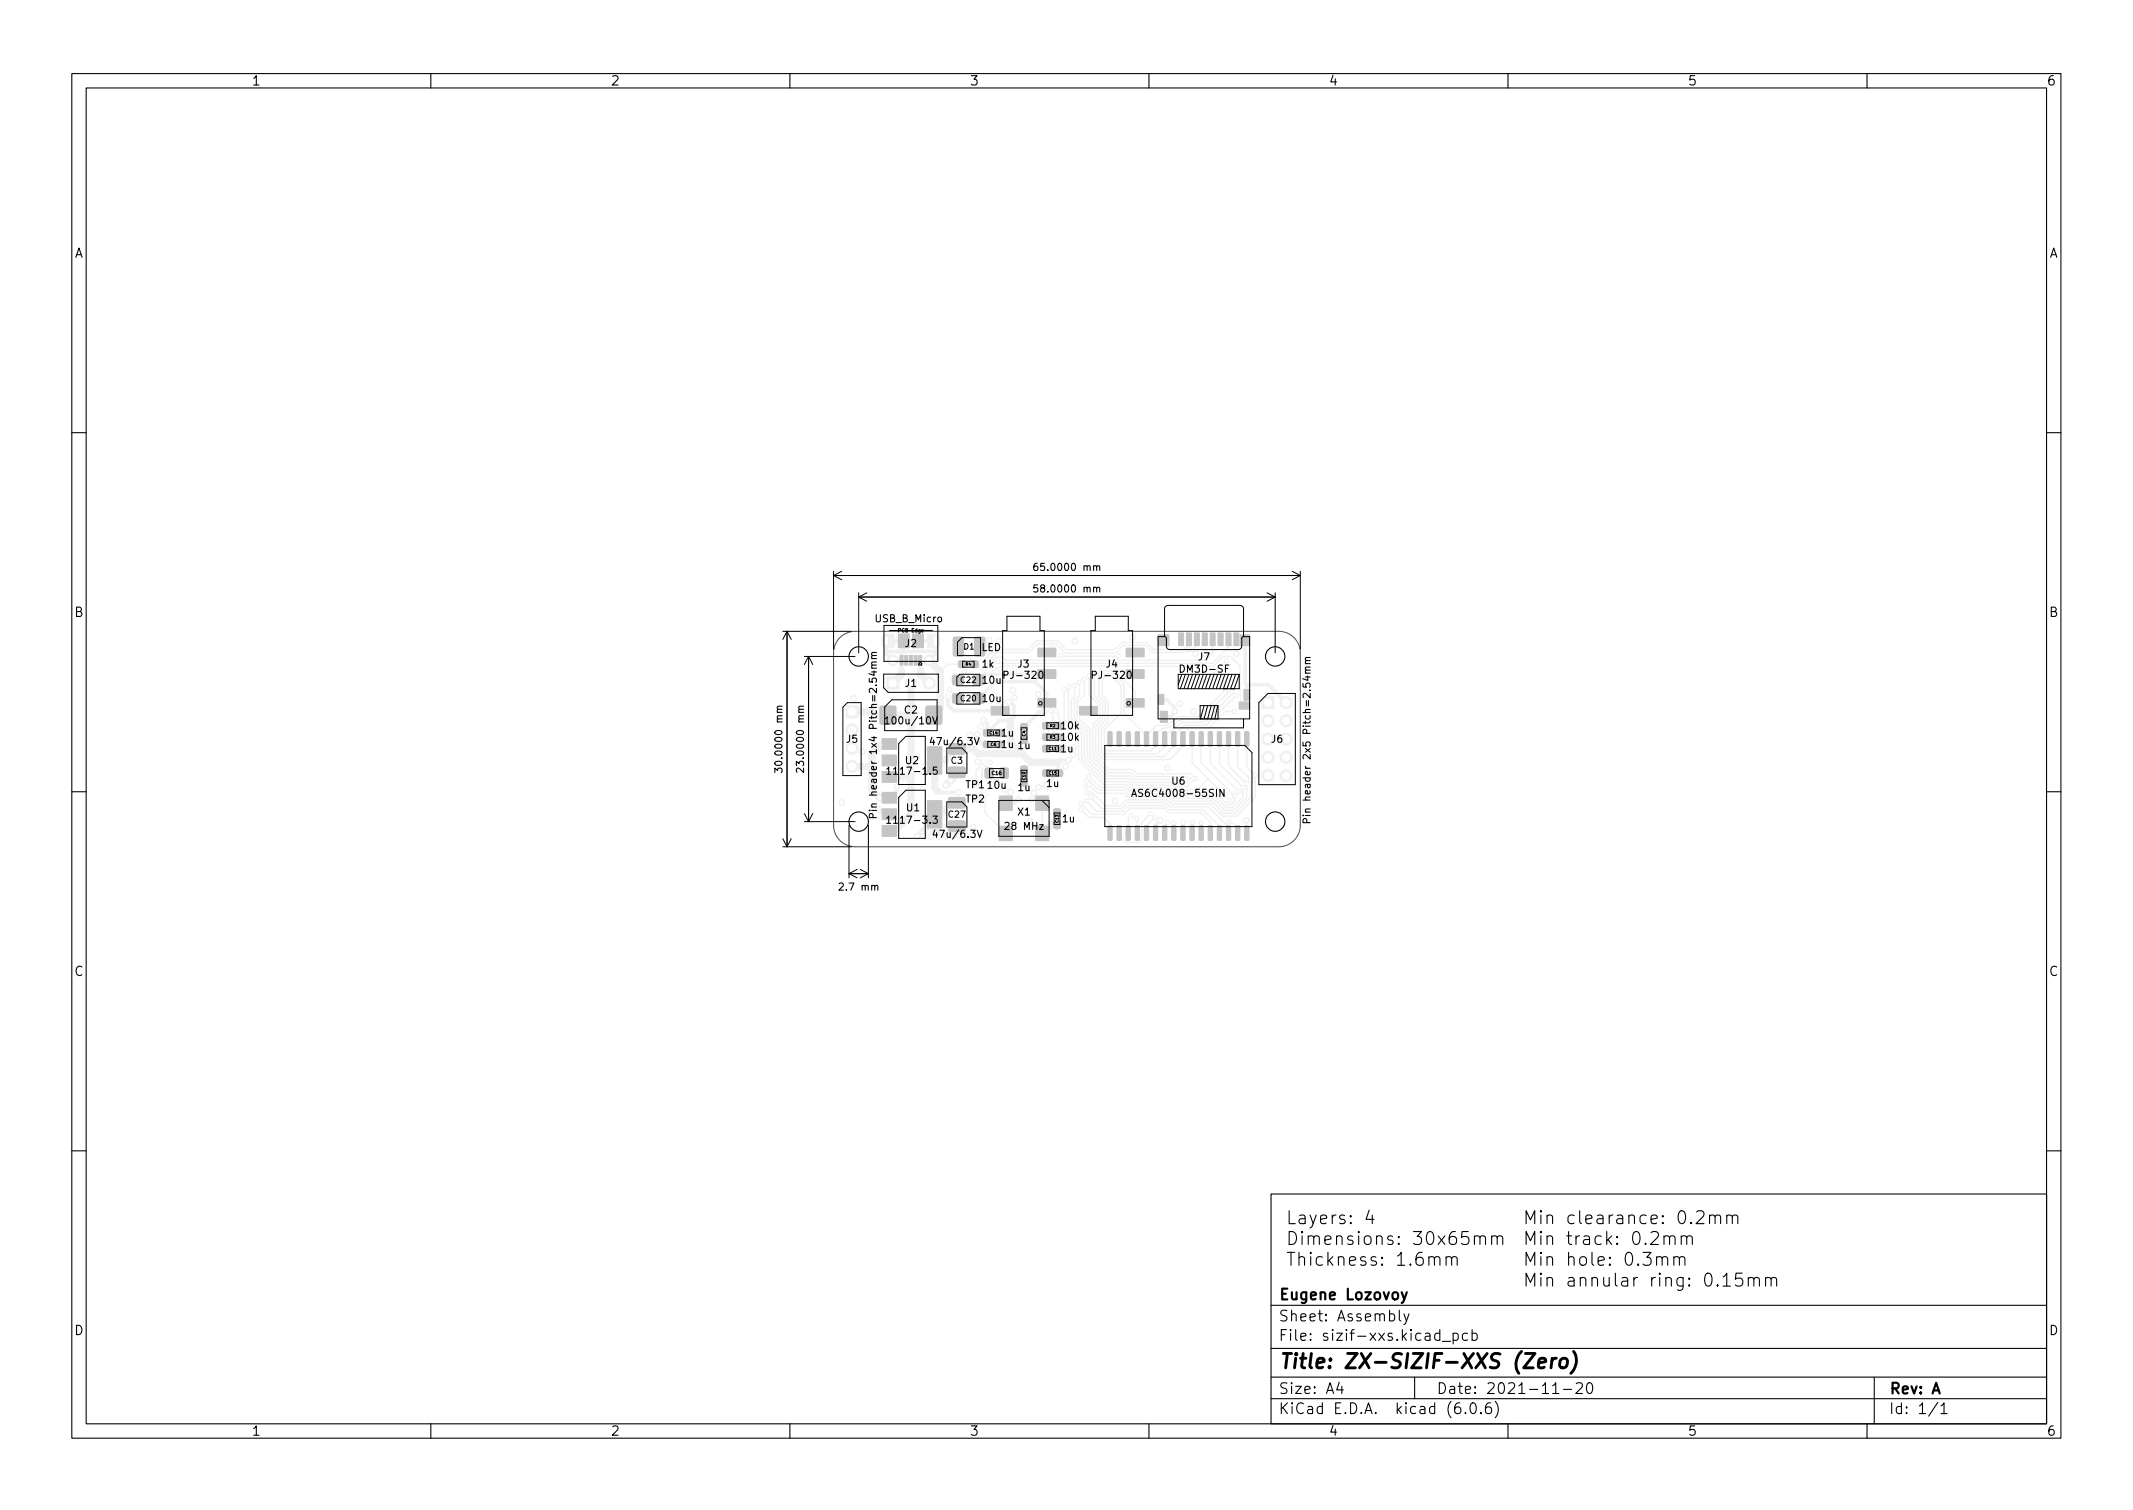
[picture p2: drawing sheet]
<svg xmlns="http://www.w3.org/2000/svg" width="297mm" height="210mm" viewBox="0 0 297 210" stroke-linecap="round" stroke-linejoin="round" font-family="sans-serif">
<g fill="#f0f0f0" stroke="#f0f0f0" stroke-width=".14">
<path d="M145.3 107.2h.9v.9h-.9z"/>
<path d="M147 107.2h.9v.9h-.9l-.1-.2z"/>
<path d="M135.3 92.1l.2-.1 .7 .1v.8h-.9z"/>
<path d="M133.5 92.1l.2-.1 .7 .1v.8h-.9z"/>
<path d="M146.8 114.4h.8l.1 .2-.1 .7h-.8z"/>
<path d="M146.8 112.7h.8l.1 .1-.1 .8h-.8z"/>
<path d="M128 91.3h.4v1.3h-.4z"/>
<path d="M127.3 91.3h.4v1.3h-.4z"/>
<path d="M126.7 91.3h.4v1.3h-.4z"/>
<path d="M126 91.3h.4v1.3h-.4z"/>
<path d="M125.4 91.3h.4v1.3h-.4z"/>
<path d="M127.1 88.3h1.5v1.9h-1.5z"/>
<path d="M123.4 88.3h1.1v1.9h-1.1z"/>
<path d="M129.2 88.3h1.1v1.9h-1.1z"/>
<path d="M125.1 88.3h1.5v1.9h-1.5z"/>
<path d="M137 103.2h1v.9h-1z"/>
<path d="M138.7 103.2h1v.9h-1z"/>
<path d="M142.2 108.4h.8v1h-.8z"/>
<path d="M142.2 106.7h.8v1h-.8z"/>
<path d="M132.8 88.8l1.1-.1 .2 .2 .1 2.2-.2 .2-1 .1-.2-.2z"/>
<path d="M135.8 88.8l1.1-.1 .2 .2v2.2l-.1 .2-1 .1-.3-.2z"/>
<path d="M123.5 94.3h1.7v1.7h-1.7z"/>
<path d="M144.2 110.8h1.8v2h-1.8z"/>
<path d="M139.2 110.8h1.8v2h-1.8z"/>
<path d="M139.2 115h1.8v2h-1.8z"/>
<path d="M144.2 115h1.8v2h-1.8z"/>
<path d="M164.1 88.1h.7v1.8h-.7z"/>
<path d="M165.2 88.1h.7v1.8h-.7z"/>
<path d="M166.3 88.1h.7v1.8h-.7z"/>
<path d="M167.4 88.1h.7v1.8h-.7z"/>
<path d="M168.5 88.1h.7v1.8h-.7z"/>
<path d="M169.6 88.1h.7v1.8h-.7z"/>
<path d="M170.7 88.1h.7v1.8h-.7z"/>
<path d="M171.8 88.1h.7v1.8h-.7z"/>
<path d="M172.6 97.7h1.4v1h-1.4z"/>
<path d="M161.6 99h1v1.6h-1z"/>
<path d="M173.2 96h.8v1.5h-.8z"/>
<path d="M172.7 88.4h1.3v1.5h-1.3z"/>
<path d="M161.3 96.7h.8v1.4h-.8z"/>
<path d="M161.3 88.4h1.5v1.5h-1.5z"/>
<path d="M145.3 100.6h.1h.7l.1 .2-.1 .7h-.8z"/>
<path d="M147.1 100.6h.1h.7v.9h-.8z"/>
<path d="M122.8 110.3h2v1.5h-2z"/>
<path d="M122.8 112.6h2v1.5h-2z"/>
<path d="M129.2 111.5h2v3.8h-2z"/>
<path d="M122.8 114.9h2v1.5h-2z"/>
<path d="M145.3 102.2h.8l.1 .2-.1 .7h-.8z"/>
<path d="M147.1 102.2h.8v.9h-.8z"/>
<path d="M122.6 98.4l.2-.1 1.9 .1 .1 .2-.1 2.2-.2 .1-1.9-.1-.1-.2z"/>
<path d="M129 98.4l.2-.1 1.9 .1 .1 .2-.1 2.2-.2 .1-1.9-.1-.1-.2z"/>
<path d="M137 101.6h1v.9h-1z"/>
<path d="M138.7 101.6h1v.9h-1z"/>
<path d="M147 103.8h.9v.9h-.1h-.8l-.1-.2z"/>
<path d="M145.3 103.8h.9l.1 .2-.1 .7h-.2h-.7z"/>
<path d="M173.4 101.9h.4l.1 .1v1.8l-.1 .1-.5-.1z"/>
<path d="M172.1 101.9h.4l.1 .1 .1 1.8-.1 .1-.5-.1z"/>
<path d="M170.8 101.9h.4l.2 .1v1.8l-.1 .1-.5-.1z"/>
<path d="M169.6 101.9h.4l.1 .1v1.8l-.1 .1-.5-.1z"/>
<path d="M168.3 101.9h.4l.1 .1v1.8v.1l-.5-.1z"/>
<path d="M167 101.9h.4l.2 .1v1.8l-.1 .1-.5-.1z"/>
<path d="M165.7 101.9h.5l.1 .1v1.8l-.1 .1-.5-.1z"/>
<path d="M164.5 101.9h.4l.1 .1v1.8l-.1 .1-.5-.1z"/>
<path d="M163.2 101.9h.4l.2 .1v1.8l-.1 .1-.5-.1z"/>
<path d="M161.9 101.9h.4l.2 .1v1.8l-.1 .1-.5-.1z"/>
<path d="M160.7 101.9h.4l.1 .1v1.8l-.1 .1-.5-.1z"/>
<path d="M159.4 101.9h.4l.1 .1 .1 1.8-.1 .1-.5-.1z"/>
<path d="M158.1 101.9h.4l.2 .1v1.8l-.1 .1-.5-.1z"/>
<path d="M156.9 101.9h.4l.1 .1v1.8l-.1 .1-.5-.1z"/>
<path d="M155.6 101.9h.4l.1 .1v1.8v.1l-.5-.1z"/>
<path d="M154.3 101.9h.4l.2 .1v1.8l-.1 .1-.5-.1z"/>
<path d="M154.3 115h.4l.2 .1v1.8l-.1 .1-.5-.1z"/>
<path d="M155.6 115h.4l.1 .1v1.8v.1l-.5-.1z"/>
<path d="M156.9 115h.4l.1 .1v1.8l-.1 .1-.5-.1z"/>
<path d="M158.1 115h.4l.2 .1v1.8l-.1 .1-.5-.1z"/>
<path d="M159.4 115h.4l.1 .1 .1 1.8-.1 .1-.5-.1z"/>
<path d="M160.7 115h.4l.1 .1v1.8l-.1 .1-.5-.1z"/>
<path d="M161.9 115h.4l.2 .1v1.8l-.1 .1-.5-.1z"/>
<path d="M163.2 115h.4l.2 .1v1.8l-.1 .1-.5-.1z"/>
<path d="M164.5 115h.4l.1 .1v1.8l-.1 .1-.5-.1z"/>
<path d="M165.7 115h.5l.1 .1v1.8l-.1 .1-.5-.1z"/>
<path d="M167 115h.4l.2 .1v1.8l-.1 .1-.5-.1z"/>
<path d="M168.3 115h.4l.1 .1v1.8v.1l-.5-.1z"/>
<path d="M169.6 115h.4l.1 .1v1.8l-.1 .1-.5-.1z"/>
<path d="M170.8 115h.4l.2 .1v1.8l-.1 .1-.5-.1z"/>
<path d="M172.1 115h.4l.1 .1 .1 1.8-.1 .1-.5-.1z"/>
<path d="M173.4 115h.4l.1 .1v1.8l-.1 .1-.5-.1z"/>
<path d="M132.1 111.1l2.2-.1 .1 .3v1.1l-.2 .1h-2l-.1-.2z"/>
<path d="M132.1 114.4l2.2-.1 .1 .2v1.1l-.2 .2h-2l-.1-.3z"/>
<path d="M122.8 102.8h2v1.5h-2z"/>
<path d="M122.8 105.1h2v1.5h-2z"/>
<path d="M129.2 104h2v3.8h-2z"/>
<path d="M122.8 107.4h2v1.5h-2z"/>
<path d="M132.1 103.6l2.2-.1 .1 .3v1.1l-.2 .1h-2l-.1-.2z"/>
<path d="M132.1 106.9l2.2-.1 .1 .2v1.1l-.2 .2h-2l-.1-.3z"/>
<path d="M117.8 98.3h1.7v1.7h-1.7z"/>
<path d="M132.7 94.1l.2-.1 1.2 .1 .1 .2-.1 1-.1 .1-1.3-.1-.1-.2z"/>
<path d="M135.6 94.1l.1-.1 1.3 .1 .1 .2-.1 1-.2 .1-1.2-.1-.1-.2z"/>
<path d="M156.8 93.3h2.5v1.2h-2.5z"/>
<path d="M156.8 90.3h2.5v1.2h-2.5z"/>
<path d="M150.3 98.4h2.5v1.2h-2.5z"/>
<path d="M156.8 97.3h2.5v1.2h-2.5z"/>
<path d="M144.5 93.3h2.5v1.2h-2.5z"/>
<path d="M144.5 90.3h2.5v1.2h-2.5z"/>
<path d="M138 98.4h2.5v1.2h-2.5z"/>
<path d="M144.5 97.3h2.5v1.2h-2.5z"/>
<path d="M132.7 96.6h.2h1.2l.1 .2-.1 1-.1 .1-1.3-.1-.1-.1z"/>
<path d="M135.6 96.6h.1h1.3l.1 .2-.1 1-.2 .1-1.2-.1-.1-.1z"/>
<path d="M137.2 107l.2-.1 .9 .1v.2v1.1l-.2 .1-.9-.1v-.2z"/>
<path d="M139.3 107l.2-.1 .9 .1v.2v1.1l-.2 .1-.9-.1-.1-.2z"/>
<path d="M175.7 97h1.7v1.7h-1.7z"/>
<path d="M142.2 102.5h.8v1h-.8z"/>
<path d="M142.2 100.8l.2-.1 .6 .1v.9h-.8z"/>
<circle cx="124.3" cy="91.9" r=".72"/>
<circle cx="129.4" cy="91.9" r=".72"/>
<circle cx="129.4" cy="95.1" r=".85"/>
<circle cx="118.6" cy="101.6" r=".85"/>
<circle cx="118.6" cy="104.2" r=".85"/>
<circle cx="118.6" cy="106.7" r=".85"/>
<circle cx="179.1" cy="97.8" r=".85"/>
<circle cx="176.6" cy="100.4" r=".85"/>
<circle cx="179.1" cy="100.4" r=".85"/>
<circle cx="176.6" cy="102.9" r=".85"/>
<circle cx="179.1" cy="102.9" r=".85"/>
<circle cx="176.6" cy="105.5" r=".85"/>
<circle cx="179.1" cy="105.5" r=".85"/>
<circle cx="176.6" cy="108" r=".85"/>
<circle cx="179.1" cy="108" r=".85"/>
<circle cx="149.5" cy="105.1" r=".4"/>
<circle cx="136.6" cy="101.2" r=".4"/>
<circle cx="157.7" cy="88.7" r=".4"/>
<circle cx="142.6" cy="103" r=".4"/>
<circle cx="162" cy="89.1" r=".4"/>
<circle cx="133.3" cy="107.5" r=".4"/>
<circle cx="173.6" cy="114.2" r=".4"/>
<circle cx="145.7" cy="104.2" r=".4"/>
<circle cx="137.7" cy="89.1" r=".4"/>
<circle cx="122.9" cy="103.6" r=".4"/>
<circle cx="148.4" cy="106.8" r=".4"/>
<circle cx="143.6" cy="111.3" r=".4"/>
<circle cx="147.2" cy="113.1" r=".4"/>
<circle cx="146.5" cy="90.3" r=".4"/>
<circle cx="141.8" cy="111.3" r=".4"/>
<circle cx="145.7" cy="107.6" r=".4"/>
<circle cx="140.7" cy="110.3" r=".4"/>
<circle cx="149.7" cy="89.3" r=".4"/>
<circle cx="144.6" cy="109.6" r=".4"/>
<circle cx="163.6" cy="99" r=".4"/>
<circle cx="157.9" cy="90.8" r=".4"/>
<circle cx="137.8" cy="107.7" r=".4"/>
<circle cx="132.4" cy="108.6" r=".4"/>
<circle cx="161.6" cy="114.2" r=".4"/>
<circle cx="173.4" cy="89.1" r=".4"/>
<circle cx="139.2" cy="102" r=".4"/>
<circle cx="141.3" cy="97.1" r=".4"/>
<circle cx="142.6" cy="107.1" r=".4"/>
<circle cx="139.5" cy="97.8" r=".4"/>
<circle cx="135.1" cy="102.3" r=".4"/>
<circle cx="131.7" cy="109.3" r=".4"/>
<circle cx="135.5" cy="115.1" r=".4"/>
<circle cx="166.3" cy="99.1" r=".4"/>
<circle cx="155.3" cy="111.5" r=".4"/>
<circle cx="154.6" cy="102.9" r=".4"/>
<circle cx="170" cy="89.2" r=".4"/>
<circle cx="144.6" cy="96.7" r=".4"/>
<circle cx="139.2" cy="103.6" r=".4"/>
<circle cx="122.5" cy="111.1" r=".4"/>
<circle cx="124.9" cy="109.5" r=".4"/>
<circle cx="142.6" cy="108.9" r=".4"/>
<circle cx="139.8" cy="107.6" r=".4"/>
<circle cx="127.7" cy="116.4" r=".4"/>
<circle cx="167.8" cy="89.3" r=".4"/>
<circle cx="172.2" cy="91" r=".4"/>
<circle cx="136.1" cy="102.2" r=".4"/>
<circle cx="145.7" cy="101.9" r=".4"/>
<circle cx="118.9" cy="97.2" r=".4"/>
<circle cx="162.6" cy="106.9" r=".4"/>
<circle cx="164.3" cy="97.9" r=".4"/>
<circle cx="141.1" cy="96.1" r=".4"/>
<circle cx="143.4" cy="114.3" r=".4"/>
<circle cx="149.5" cy="104.1" r=".4"/>
<circle cx="147.5" cy="104.2" r=".4"/>
<circle cx="166.5" cy="91" r=".4"/>
<circle cx="142.6" cy="101.2" r=".4"/>
<circle cx="173.6" cy="116" r=".4"/>
<circle cx="120.1" cy="104.6" r=".4"/>
<circle cx="139.1" cy="89.2" r=".4"/>
<circle cx="117.2" cy="111.7" r=".4"/>
<circle cx="144" cy="110.4" r=".4"/>
<circle cx="129.7" cy="116.4" r=".4"/>
<circle cx="136.1" cy="106.1" r=".4"/>
<circle cx="122.3" cy="112.6" r=".4"/>
<circle cx="145.4" cy="99.1" r=".4"/>
<circle cx="128.7" cy="116.4" r=".4"/>
<circle cx="150.3" cy="95" r=".3"/>
<circle cx="165.2" cy="109.3" r=".3"/>
<circle cx="151.6" cy="94.1" r=".3"/>
<circle cx="166.5" cy="108.4" r=".3"/>
<circle cx="151" cy="94.6" r=".3"/>
<circle cx="165.8" cy="108.7" r=".3"/>
<circle cx="149.7" cy="95.4" r=".3"/>
<circle cx="138.4" cy="93.1" r=".3"/>
<circle cx="151.8" cy="111" r=".3"/>
<circle cx="158.3" cy="113.9" r=".3"/>
<circle cx="164.7" cy="114.6" r=".3"/>
<circle cx="160.8" cy="113.8" r=".3"/>
<circle cx="162.6" cy="114.5" r=".3"/>
<circle cx="157.5" cy="113.5" r=".3"/>
<circle cx="171.2" cy="114.4" r=".3"/>
<circle cx="160.2" cy="113.3" r=".3"/>
<circle cx="173.6" cy="109.1" r=".3"/>
<circle cx="151.3" cy="108.7" r=".3"/>
<circle cx="158.5" cy="103.6" r=".3"/>
<circle cx="151.2" cy="109.5" r=".3"/>
<circle cx="174.2" cy="108.5" r=".3"/>
<circle cx="174.8" cy="107.9" r=".3"/>
<circle cx="151.4" cy="110.3" r=".3"/>
<circle cx="148.9" cy="95.6" r=".3"/>
<circle cx="171.2" cy="111.5" r=".3"/>
<circle cx="171.9" cy="99" r=".3"/>
<circle cx="152.4" cy="93.8" r=".3"/>
<circle cx="163.5" cy="114.6" r=".3"/>
<circle cx="172.1" cy="96.8" r=".3"/>
<circle cx="172.5" cy="110.3" r=".3"/>
<circle cx="171.6" cy="96.3" r=".3"/>
<circle cx="171.9" cy="110.8" r=".3"/>
<circle cx="148.2" cy="96" r=".3"/>
<circle cx="171" cy="95.7" r=".3"/>
<circle cx="173" cy="109.7" r=".3"/>
<circle cx="151.6" cy="108" r=".3"/>
<circle cx="170.4" cy="95.1" r=".3"/>
<circle cx="147.8" cy="91.3" r=".3"/>
<circle cx="155.7" cy="91.3" r=".3"/>
<circle cx="150.6" cy="111.9" r=".3"/>
<circle cx="157.1" cy="103.6" r=".3"/>
<circle cx="151.2" cy="111.5" r=".3"/>
<circle cx="155.8" cy="103.6" r=".3"/>
<circle cx="166" cy="114.6" r=".3"/>
<circle cx="150.5" cy="112.7" r=".3"/>
<circle cx="167.3" cy="114.6" r=".3"/>
<circle cx="170.8" cy="92" r=".3"/>
<circle cx="167.9" cy="94.8" r=".3"/>
<circle cx="137" cy="100.3" r=".4"/>
<circle cx="145.6" cy="109.4" r=".4"/>
<circle cx="148.8" cy="105.8" r=".4"/>
<circle cx="133.4" cy="110.3" r=".4"/>
<circle cx="140.5" cy="97.8" r=".4"/>
<circle cx="132" cy="96.9" r=".3"/>
<circle cx="139" cy="92.1" r=".3"/>
<circle cx="132.2" cy="96" r=".3"/>
<circle cx="164.4" cy="89.2" r=".3"/>
<circle cx="172.2" cy="89.2" r=".3"/>
<circle cx="147.1" cy="99.1" r=".3"/>
<circle cx="146.3" cy="99" r=".3"/>
<circle cx="134.3" cy="93.5" r=".3"/>
<circle cx="159" cy="93.6" r=".3"/>
<circle cx="137" cy="93.1" r=".3"/>
<circle cx="165.7" cy="90.4" r=".3"/>
<circle cx="139.2" cy="93.1" r=".3"/>
<circle cx="137" cy="106" r=".3"/>
<circle cx="137.9" cy="106.1" r=".3"/>
</g>
<path d="M123.4 88.9v.7M130.3 88.9v.7" fill="none" stroke="#f0f0f0" stroke-width="1.2"/>
<g fill="none" stroke="#f0f0f0" stroke-width=".5">
<path d="M123.4 90.7h6.9M124.3 91.9l-.9-1v-1.7h6.9v1.7l-1 1M125.8 90.3l-.3 .3v2.8M128.2 91.9v1.4M132 96.9v1.2l.8 .9h6.5M136.3 97.2l2.3-2.3h5.6l1.6 1.6v1.4M140.5 97.8l.1 .1h.3l.3 .3v1.6l-.5 .5h-1.5l-1.7 1.7v-1.2l-.5-.5M145.4 99.1h-.6l-2.2 2.2M145.8 93.9h-8.7l-.8 .8M146.5 90.3l-.5 .6h-.2M157.9 90.8l.2 .1M161.7 97.4h.7l1.2 1.1v.7l-.6 .6h-.9"/>
<path d="M162 89.1h.1M167.8 89v.3M170 89v.2M173.4 89.1v6l.2 .2M173.6 95.3v1.4M173.6 95.3h3l2.5 2.5M122.3 112.6l.7 .8h.9M124.9 109.5v.5l-1 1.1M130.1 113.4l-1.4 3M130.1 113.4l-2.4 3M130.1 113.4l.6 3M130.1 113.4l-.4 3"/>
<path d="M130.7 110.2l.1 .1h2.6M133.2 115l-.5 1.4M133.2 115l-1.5 1.4M133.2 115l1.5 1.4M133.2 115l.5 1.4M136.1 102.2v.7l.8 .7h.6M137.8 107.6v.1M137.8 107.7h.1M140.7 110.3l-.6 .7v.8h1.2l.5-.5M142.6 107.1v.1M147.2 113.1h.1M148.8 105.8h-1.1l-.3 .3 .1 1.5h-.2l-1.7 1.8"/>
<path d="M148.8 105.8h.1M154.6 102.9h.1M161.6 114.2l-.7 .7v1.1"/>
</g>
<g fill="none" stroke="#f0f0f0" stroke-width="1">
<path d="M118.7 99.1h2.6M121.7 99.6h4.8M125.5 93.4v.5l-1.2 1.2M126.9 95.1v18.3l-2.3 2.3h-.7M128.2 93.3v.6l1.2 1.2M129.3 91.9l1.7 1.6v5.2l-.9 .9M118.7 106.7h2.4M121.4 106.4v3.6M122.5 111.1h1.4M123.9 103.6h-1l-1.5 1.5M123.9 108.2h2.7M133.2 107.5v.3l-1.5 1.5"/>
<path d="M133.2 111.8h-.6l-1.6 1.6h-.9M140.7 100.3v3l2.8 2.8h3.9M142.3 104.9h-6.1l-.7-.6h-2.3l-1.6 1.6h-1.5v3.8l.6 .5M147.2 114.9h-.9l-1.2 1.1"/>
</g>
<g fill="none" stroke="#f0f0f0" stroke-width=".2">
<path d="M132.2 96l1.2 1.2M133.5 90l2.3 2.3v.2M133.9 92.5h-1.9l-1 1M134.3 93.5v.3l-.9 .9M138.7 91.5h.9l.5 .4h27.7M139.2 93.1l.4-.4h29.4l1.4-1.3h.9l1.4 1.3 .1 5 .5 .5M146.3 99v.1l.3 .3v2.3l.9 .9M147.1 99.1l.4 .4v1.5M147.8 91.3l.1 .1 7.8-.1M148.2 96v4.2l2 2v3.5l3.5 3.5h3.2l.5 .5h5.9M148.9 95.6l-.1 .1v4.5M149.7 95.4v1.6l-.5 .4v2.7l1.8 1.8v3.5l3 3h3.2l.5 .5h6.3"/>
<path d="M150.3 95v1.9l-.7 .7v2.3l1.8 1.8v3.6l2.8 2.7h3.2l.5 .5h6.6M151 94.6v2.2l-1 1v1.9l1.8 1.8v3.6l2.5 2.5h3.3l.5 .5h7.1l.6 .6M151.6 94.1v2.6l1.5 1.5v1.7l-.9 1v4l2.2 2.3h3.4l.6 .5h7.4l.7 .7M152.4 93.8v3.1l1.1 1.1v2.1l-.9 .9v3.8l1 .9h9.3l1.8-1.8v-1.5l1-1h2.7l2.3-2.4h1.2M153.1 93.8v3.2l.8 .9v2.4l-.9 .9v3.4l.8 .7h8.2l1.5-1.4v-1.4l1.5-1.5h3l4.1-4.2M153.5 94.5v2.3l.8 .9v2.8l-.9 1v2.9l.5 .5h7.3l1-1v-1.4l.8-.8 1.7-1.1M154.8 94.1l1.3 1.3v3.9l-2.3 2.3v2.7l.3 .2h6.2l.6-.6v-1.5l1-1 .9-.1 1.7-1.1h2.8l3.7-3.7v-.8M155.6 94.3l.9 1v4l3.2 3.1v.5M156.3 94.5l1.8 1.7v1.7M159 93.6l-.2 .3h-.7M164.5 89l-.1 .2M165.6 89v.7l-.8 .7h-4.1l-1-1h-3.4l-.8 .9-.4 .2h-6.6l-1.2-1.3h-3l-1.2 1.2h-4.6l-1.5 1.6"/>
<path d="M165.7 90.4l-.4 .4h-4.8l-1-1h-3.1l-.9 .9-.4 .2h-6.7l-1.3-1.3h-2.6l-1.2 1.2h-4.5l-1.1 1.1M165.7 90.4h.1M166.7 89v.9l-.6 .5h-.4M168.9 89v1.9M170.4 95.1h.1M170.4 95.1v1.2l-3.4 3.5h-2.7l-1.6 1.1-.5 .1h-1.1l-1.4 1.4M170.8 92l-2.9 2.8M171.1 89v1.1l-2.3 2.2h-29.6l-.2-.2M171.6 96.3l-.1 .4-3.8 3.9h-3M172.2 89v.2M136.8 107.1h.1M136.8 107.1v3.2"/>
<path d="M137 106v.2l-1.1 1.1v1.8M137.2 110.7v2.5l2.9 2.8M137.9 106.1l-.4 .5h-.3l-.4 .5M142.6 101.2v.1M145.1 111.8v4.2M145.7 101v1.6M150.5 112.7l1.1 1.1h2l1 .9v1.3M150.6 111.9l1.4 1.5h4.5l.9-.9h4.6l.6 .6h4.6l1.3 1.4v1.5M150.6 102v3.6l3.3 3.2h3.2l.5 .5h5.9l.6 .6h2.7l1.5-1.4M151.2 111.5l1.5 1.5h3.7l.8-.9h5l.6 .6h4.7l2.3 2.4v.9M151.3 108.7h.4l1.3 1.3h3.6l.5 .5h5.8M151.6 108l1.6 1.6h3.5l.5 .5h6"/>
<path d="M151.8 111l1.7 1.6h2.7l.9-.9h5.3l.6 .6h5.2l2.9 2.9v.8M155.3 109.2h.1M155.8 102.9v.7M156 109.6h.1M156.5 109.2h.1M157.1 102.9v.7M157.5 113.5l-.4 .5v2M158.3 113.9l.1 .1v2M158.4 102.9v.5M160.2 113.3l-1.2 1.2v2.6l-.3 .2h-1.9l-1-.9v-.4M160.8 113.8l-1.1 1.2v1M162.6 114.5l-.4 .5v1"/>
<path d="M163.5 114.6v1.4M163.9 110.4h5.1M164.7 114.6v1.4M164.7 100.6h.1M164.8 114.6h-.1M166 114.6h.1M166 102.9v3.3l2.3 2.3M166 114.6v1.4M167.3 102.9v3.3l4.6 4.6v.8l-.4 .5h-.5l-1.7-1.7M167.3 114.6v1.4M168.3 108.5l2.9 3M168.3 108.5h.1"/>
<path d="M168.5 102.9v3.4l4 4M169.8 102.9v3.5l3.2 3.2 .1 1.5-1.4 1.4h-.9l-1.7-1.8h-5.3M171.1 102.9v3.7l2.5 2.5v2l-1.8 1.8h-1.2l-1.7-1.8h-5.4M171.2 114.4h.3l.9 .9v.7M172.4 102.9v3.8l1.8 1.9v2.4l-2.2 2.3h-1.5l-1.7-1.8h-5.5l-.6-.6h-5.8l-.5-.5h-3.5l-1-.9h-.7M173.6 102.9v3.9l1.2 1.1v3.1l-2.6 2.7h-1.9l-1.7-1.8h-5.4l-.6-.6h-5.7l-.9 .9h-2.1l-1.9-1.9h-.6"/>
</g>
<g fill="#fff" stroke="#fff" stroke-width=".14">
<circle cx="149.5" cy="105.1" r=".2"/>
<circle cx="136.6" cy="101.2" r=".2"/>
<circle cx="157.7" cy="88.7" r=".2"/>
<circle cx="162" cy="89.1" r=".2"/>
<circle cx="133.3" cy="107.5" r=".2"/>
<circle cx="173.6" cy="114.2" r=".2"/>
<circle cx="145.7" cy="104.2" r=".2"/>
<circle cx="137.7" cy="89.1" r=".2"/>
<circle cx="122.9" cy="103.6" r=".2"/>
<circle cx="148.4" cy="106.8" r=".2"/>
<circle cx="143.6" cy="111.3" r=".2"/>
<circle cx="147.2" cy="113.1" r=".2"/>
<circle cx="146.5" cy="90.3" r=".2"/>
<circle cx="141.8" cy="111.3" r=".2"/>
<circle cx="145.7" cy="107.6" r=".2"/>
<circle cx="140.7" cy="110.3" r=".2"/>
<circle cx="149.7" cy="89.3" r=".2"/>
<circle cx="144.6" cy="109.6" r=".2"/>
<circle cx="163.6" cy="99" r=".2"/>
<circle cx="157.8" cy="90.8" r=".2"/>
<circle cx="137.7" cy="107.7" r=".2"/>
<circle cx="132.4" cy="108.6" r=".2"/>
<circle cx="161.6" cy="114.2" r=".2"/>
<circle cx="173.4" cy="89.1" r=".2"/>
<circle cx="139.2" cy="102" r=".2"/>
<circle cx="141.3" cy="97.1" r=".2"/>
<circle cx="142.6" cy="107.1" r=".2"/>
<circle cx="135.1" cy="102.3" r=".2"/>
<circle cx="131.7" cy="109.3" r=".2"/>
<circle cx="135.5" cy="115.1" r=".2"/>
<circle cx="166.3" cy="99.1" r=".2"/>
<circle cx="155.3" cy="111.5" r=".2"/>
<circle cx="154.5" cy="102.9" r=".2"/>
<circle cx="170" cy="89.2" r=".2"/>
<circle cx="144.6" cy="96.7" r=".2"/>
<circle cx="139.2" cy="103.6" r=".2"/>
<circle cx="122.5" cy="111.1" r=".2"/>
<circle cx="124.9" cy="109.5" r=".2"/>
<circle cx="139.8" cy="107.6" r=".2"/>
<circle cx="127.7" cy="116.4" r=".2"/>
<circle cx="167.8" cy="89.3" r=".2"/>
<circle cx="172.2" cy="91" r=".2"/>
<circle cx="136.1" cy="102.2" r=".2"/>
<circle cx="145.7" cy="101.9" r=".2"/>
<circle cx="118.9" cy="97.2" r=".2"/>
<circle cx="162.6" cy="106.9" r=".2"/>
<circle cx="164.3" cy="97.9" r=".2"/>
<circle cx="141.1" cy="96.1" r=".2"/>
<circle cx="147.4" cy="104.2" r=".2"/>
<circle cx="166.5" cy="91" r=".2"/>
<circle cx="142.6" cy="101.2" r=".2"/>
<circle cx="173.6" cy="116" r=".2"/>
<circle cx="120.1" cy="104.6" r=".2"/>
<circle cx="139.1" cy="89.2" r=".2"/>
<circle cx="117.2" cy="111.7" r=".2"/>
<circle cx="144" cy="110.4" r=".2"/>
<circle cx="129.7" cy="116.4" r=".2"/>
<circle cx="136.2" cy="106.1" r=".2"/>
<circle cx="122.3" cy="112.6" r=".2"/>
<circle cx="145.4" cy="99.1" r=".2"/>
<circle cx="128.7" cy="116.4" r=".2"/>
<circle cx="150.3" cy="95" r=".15"/>
<circle cx="151.6" cy="94.1" r=".15"/>
<circle cx="166.5" cy="108.4" r=".15"/>
<circle cx="151" cy="94.6" r=".15"/>
<circle cx="165.8" cy="108.7" r=".15"/>
<circle cx="149.7" cy="95.4" r=".15"/>
<circle cx="151.8" cy="111" r=".15"/>
<circle cx="158.3" cy="113.9" r=".15"/>
<circle cx="164.7" cy="114.6" r=".15"/>
<circle cx="160.8" cy="113.8" r=".15"/>
<circle cx="162.6" cy="114.5" r=".15"/>
<circle cx="157.5" cy="113.5" r=".15"/>
<circle cx="171.2" cy="114.4" r=".15"/>
<circle cx="160.2" cy="113.3" r=".15"/>
<circle cx="173.6" cy="109.1" r=".15"/>
<circle cx="151.3" cy="108.7" r=".15"/>
<circle cx="158.5" cy="103.6" r=".15"/>
<circle cx="151.2" cy="109.5" r=".15"/>
<circle cx="174.2" cy="108.5" r=".15"/>
<circle cx="174.8" cy="107.9" r=".15"/>
<circle cx="151.4" cy="110.3" r=".15"/>
<circle cx="148.9" cy="95.6" r=".15"/>
<circle cx="171.2" cy="111.5" r=".15"/>
<circle cx="171.9" cy="99" r=".15"/>
<circle cx="163.5" cy="114.6" r=".15"/>
<circle cx="172.1" cy="96.8" r=".15"/>
<circle cx="172.5" cy="110.3" r=".15"/>
<circle cx="171.6" cy="96.3" r=".15"/>
<circle cx="171.9" cy="110.8" r=".15"/>
<circle cx="148.2" cy="96" r=".15"/>
<circle cx="171" cy="95.7" r=".15"/>
<circle cx="173" cy="109.7" r=".15"/>
<circle cx="151.6" cy="108" r=".15"/>
<circle cx="170.4" cy="95.1" r=".15"/>
<circle cx="147.8" cy="91.3" r=".15"/>
<circle cx="155.7" cy="91.3" r=".15"/>
<circle cx="150.6" cy="111.9" r=".15"/>
<circle cx="157.1" cy="103.6" r=".15"/>
<circle cx="151.2" cy="111.5" r=".15"/>
<circle cx="155.8" cy="103.6" r=".15"/>
<circle cx="166" cy="114.6" r=".15"/>
<circle cx="150.5" cy="112.7" r=".15"/>
<circle cx="167.3" cy="114.6" r=".15"/>
<circle cx="170.8" cy="92" r=".15"/>
<circle cx="167.9" cy="94.8" r=".15"/>
<circle cx="137" cy="100.3" r=".2"/>
<circle cx="148.8" cy="105.8" r=".2"/>
<circle cx="133.4" cy="110.3" r=".2"/>
<circle cx="140.5" cy="97.8" r=".2"/>
<circle cx="132" cy="96.9" r=".15"/>
<circle cx="139" cy="92.1" r=".15"/>
<circle cx="132.2" cy="96" r=".15"/>
<circle cx="164.4" cy="89.2" r=".15"/>
<circle cx="172.2" cy="89.2" r=".15"/>
<circle cx="147.1" cy="99.1" r=".15"/>
<circle cx="146.3" cy="99" r=".15"/>
<circle cx="134.3" cy="93.5" r=".15"/>
<circle cx="159" cy="93.6" r=".15"/>
<circle cx="165.7" cy="90.4" r=".15"/>
<circle cx="139.2" cy="93.1" r=".15"/>
<circle cx="137" cy="106" r=".15"/>
<circle cx="137.9" cy="106.1" r=".15"/>
<circle cx="124.4" cy="91.9" r=".42"/>
<circle cx="129.4" cy="91.9" r=".42"/>
<circle cx="124.3" cy="95.1" r=".5"/>
<circle cx="129.4" cy="95.1" r=".5"/>
<circle cx="177.6" cy="91.4" r="1.35"/>
<circle cx="119.6" cy="91.4" r="1.35"/>
<circle cx="119.6" cy="114.4" r="1.35"/>
<circle cx="118.6" cy="99.1" r=".5"/>
<circle cx="118.6" cy="101.6" r=".5"/>
<circle cx="118.6" cy="104.2" r=".5"/>
<circle cx="118.6" cy="106.7" r=".5"/>
<circle cx="154.8" cy="96.3" r=".75"/>
<circle cx="154.8" cy="89.3" r=".75"/>
<circle cx="142.5" cy="89.3" r=".75"/>
<circle cx="142.5" cy="96.3" r=".75"/>
<circle cx="177.6" cy="114.4" r="1.35"/>
<circle cx="176.6" cy="97.8" r=".5"/>
<circle cx="179.1" cy="97.8" r=".5"/>
<circle cx="176.6" cy="100.4" r=".5"/>
<circle cx="179.1" cy="100.4" r=".5"/>
<circle cx="176.6" cy="102.9" r=".5"/>
<circle cx="179.1" cy="102.9" r=".5"/>
<circle cx="176.6" cy="105.5" r=".5"/>
<circle cx="179.1" cy="105.5" r=".5"/>
<circle cx="176.6" cy="108" r=".5"/>
<circle cx="179.1" cy="108" r=".5"/>
</g>
<path d="M123.4 88.9v.7M130.3 88.9v.7" fill="none" stroke="#fff" stroke-width=".6"/>
<g fill="#c4c4c4" stroke="#c4c4c4" stroke-width=".14">
<path d="M145.3 107.2h.9v.9h-.9z"/>
<path d="M147 107.2h.9v.9h-.9l-.1-.2z"/>
<path d="M135.3 92.1l.2-.1 .7 .1v.8h-.9z"/>
<path d="M133.5 92.1l.2-.1 .7 .1v.8h-.9z"/>
<path d="M146.8 114.4h.8l.1 .2-.1 .7h-.8z"/>
<path d="M146.8 112.7h.8l.1 .1-.1 .8h-.8z"/>
<path d="M128 91.3h.4v1.3h-.4z"/>
<path d="M127.3 91.3h.4v1.3h-.4z"/>
<path d="M126.7 91.3h.4v1.3h-.4z"/>
<path d="M126 91.3h.4v1.3h-.4z"/>
<path d="M125.4 91.3h.4v1.3h-.4z"/>
<path d="M127.1 88.3h1.5v1.9h-1.5z"/>
<path d="M125.1 88.3h1.5v1.9h-1.5z"/>
<path d="M137 103.2h1v.9h-1z"/>
<path d="M138.7 103.2h1v.9h-1z"/>
<path d="M142.2 108.4h.8v1h-.8z"/>
<path d="M142.2 106.7h.8v1h-.8z"/>
<path d="M132.8 88.8l1.1-.1 .2 .2 .1 2.2-.2 .2-1 .1-.2-.2z"/>
<path d="M135.8 88.8l1.1-.1 .2 .2v2.2l-.1 .2-1 .1-.3-.2z"/>
<path d="M144.2 110.8h1.8v2h-1.8z"/>
<path d="M139.2 110.8h1.8v2h-1.8z"/>
<path d="M139.2 115h1.8v2h-1.8z"/>
<path d="M144.2 115h1.8v2h-1.8z"/>
<path d="M164.1 88.1h.7v1.8h-.7z"/>
<path d="M165.2 88.1h.7v1.8h-.7z"/>
<path d="M166.3 88.1h.7v1.8h-.7z"/>
<path d="M167.4 88.1h.7v1.8h-.7z"/>
<path d="M168.5 88.1h.7v1.8h-.7z"/>
<path d="M169.6 88.1h.7v1.8h-.7z"/>
<path d="M170.7 88.1h.7v1.8h-.7z"/>
<path d="M171.8 88.1h.7v1.8h-.7z"/>
<path d="M172.6 97.7h1.4v1h-1.4z"/>
<path d="M161.6 99h1v1.6h-1z"/>
<path d="M173.2 96h.8v1.5h-.8z"/>
<path d="M172.7 88.4h1.3v1.5h-1.3z"/>
<path d="M161.3 96.7h.8v1.4h-.8z"/>
<path d="M161.3 88.4h1.5v1.5h-1.5z"/>
<path d="M145.3 100.6h.1h.7l.1 .2-.1 .7h-.8z"/>
<path d="M147.1 100.6h.1h.7v.9h-.8z"/>
<path d="M122.8 110.3h2v1.5h-2z"/>
<path d="M122.8 112.6h2v1.5h-2z"/>
<path d="M129.2 111.5h2v3.8h-2z"/>
<path d="M122.8 114.9h2v1.5h-2z"/>
<path d="M145.3 102.2h.8l.1 .2-.1 .7h-.8z"/>
<path d="M147.1 102.2h.8v.9h-.8z"/>
<path d="M122.6 98.4l.2-.1 1.9 .1 .1 .2-.1 2.2-.2 .1-1.9-.1-.1-.2z"/>
<path d="M129 98.4l.2-.1 1.9 .1 .1 .2-.1 2.2-.2 .1-1.9-.1-.1-.2z"/>
<path d="M137 101.6h1v.9h-1z"/>
<path d="M138.7 101.6h1v.9h-1z"/>
<path d="M147 103.8h.9v.9h-.1h-.8l-.1-.2z"/>
<path d="M145.3 103.8h.9l.1 .2-.1 .7h-.2h-.7z"/>
<path d="M173.4 101.9h.4l.1 .1v1.8l-.1 .1-.5-.1z"/>
<path d="M172.1 101.9h.4l.1 .1 .1 1.8-.1 .1-.5-.1z"/>
<path d="M170.8 101.9h.4l.2 .1v1.8l-.1 .1-.5-.1z"/>
<path d="M169.6 101.9h.4l.1 .1v1.8l-.1 .1-.5-.1z"/>
<path d="M168.3 101.9h.4l.1 .1v1.8v.1l-.5-.1z"/>
<path d="M167 101.9h.4l.2 .1v1.8l-.1 .1-.5-.1z"/>
<path d="M165.7 101.9h.5l.1 .1v1.8l-.1 .1-.5-.1z"/>
<path d="M164.5 101.9h.4l.1 .1v1.8l-.1 .1-.5-.1z"/>
<path d="M163.2 101.9h.4l.2 .1v1.8l-.1 .1-.5-.1z"/>
<path d="M161.9 101.9h.4l.2 .1v1.8l-.1 .1-.5-.1z"/>
<path d="M160.7 101.9h.4l.1 .1v1.8l-.1 .1-.5-.1z"/>
<path d="M159.4 101.9h.4l.1 .1 .1 1.8-.1 .1-.5-.1z"/>
<path d="M158.1 101.9h.4l.2 .1v1.8l-.1 .1-.5-.1z"/>
<path d="M156.9 101.9h.4l.1 .1v1.8l-.1 .1-.5-.1z"/>
<path d="M155.6 101.9h.4l.1 .1v1.8v.1l-.5-.1z"/>
<path d="M154.3 101.9h.4l.2 .1v1.8l-.1 .1-.5-.1z"/>
<path d="M154.3 115h.4l.2 .1v1.8l-.1 .1-.5-.1z"/>
<path d="M155.6 115h.4l.1 .1v1.8v.1l-.5-.1z"/>
<path d="M156.9 115h.4l.1 .1v1.8l-.1 .1-.5-.1z"/>
<path d="M158.1 115h.4l.2 .1v1.8l-.1 .1-.5-.1z"/>
<path d="M159.4 115h.4l.1 .1 .1 1.8-.1 .1-.5-.1z"/>
<path d="M160.7 115h.4l.1 .1v1.8l-.1 .1-.5-.1z"/>
<path d="M161.9 115h.4l.2 .1v1.8l-.1 .1-.5-.1z"/>
<path d="M163.2 115h.4l.2 .1v1.8l-.1 .1-.5-.1z"/>
<path d="M164.5 115h.4l.1 .1v1.8l-.1 .1-.5-.1z"/>
<path d="M165.7 115h.5l.1 .1v1.8l-.1 .1-.5-.1z"/>
<path d="M167 115h.4l.2 .1v1.8l-.1 .1-.5-.1z"/>
<path d="M168.3 115h.4l.1 .1v1.8v.1l-.5-.1z"/>
<path d="M169.6 115h.4l.1 .1v1.8l-.1 .1-.5-.1z"/>
<path d="M170.8 115h.4l.2 .1v1.8l-.1 .1-.5-.1z"/>
<path d="M172.1 115h.4l.1 .1 .1 1.8-.1 .1-.5-.1z"/>
<path d="M173.4 115h.4l.1 .1v1.8l-.1 .1-.5-.1z"/>
<path d="M132.1 111.1l2.2-.1 .1 .3v1.1l-.2 .1h-2l-.1-.2z"/>
<path d="M132.1 114.4l2.2-.1 .1 .2v1.1l-.2 .2h-2l-.1-.3z"/>
<path d="M122.8 102.8h2v1.5h-2z"/>
<path d="M122.8 105.1h2v1.5h-2z"/>
<path d="M129.2 104h2v3.8h-2z"/>
<path d="M122.8 107.4h2v1.5h-2z"/>
<path d="M132.1 103.6l2.2-.1 .1 .3v1.1l-.2 .1h-2l-.1-.2z"/>
<path d="M132.1 106.9l2.2-.1 .1 .2v1.1l-.2 .2h-2l-.1-.3z"/>
<path d="M132.7 94.1l.2-.1 1.2 .1 .1 .2-.1 1-.1 .1-1.3-.1-.1-.2z"/>
<path d="M135.6 94.1l.1-.1 1.3 .1 .1 .2-.1 1-.2 .1-1.2-.1-.1-.2z"/>
<path d="M156.8 93.3h2.5v1.2h-2.5z"/>
<path d="M156.8 90.3h2.5v1.2h-2.5z"/>
<path d="M150.3 98.4h2.5v1.2h-2.5z"/>
<path d="M156.8 97.3h2.5v1.2h-2.5z"/>
<path d="M144.5 93.3h2.5v1.2h-2.5z"/>
<path d="M144.5 90.3h2.5v1.2h-2.5z"/>
<path d="M138 98.4h2.5v1.2h-2.5z"/>
<path d="M144.5 97.3h2.5v1.2h-2.5z"/>
<path d="M132.7 96.6h.2h1.2l.1 .2-.1 1-.1 .1-1.3-.1-.1-.1z"/>
<path d="M135.6 96.6h.1h1.3l.1 .2-.1 1-.2 .1-1.2-.1-.1-.1z"/>
<path d="M137.2 107l.2-.1 .9 .1v.2v1.1l-.2 .1-.9-.1v-.2z"/>
<path d="M139.3 107l.2-.1 .9 .1v.2v1.1l-.2 .1-.9-.1-.1-.2z"/>
<path d="M142.2 102.5h.8v1h-.8z"/>
<path d="M142.2 100.8l.2-.1 .6 .1v.9h-.8z"/>
</g>
<path d="M117 88.8a3 3 0 0 1 2.1-.9h59a3 3 0 0 1 3 3v24a3 3 0 0 1-3 3h-59a3 3 0 0 1-3-3v-24a3 3 0 0 1 .9-2.1z" fill="none" stroke="#575757" stroke-width=".15"/>
<g fill="none" stroke="#000" stroke-width=".15">
<path d="M10 10.2h277v190.1h-277zM12 12.2h273v186.1h-273zM60 10.2v2M110 10.2v2M160 10.2v2M210 10.2v2M260 10.2v2M10 60.2h2M144.4 78.4l-.2 .1a.67 .67 0 0 0 0 .9l.3-.1v-.3l-.2-.2-.2 .1-.1 .1M152.7 78.9l.2-.1h.2l.1 .6M285 60.2h2M108.9 98.3l-.6 .1-.1 .2 .2 .2"/>
<path d="M111.9 98.3l-.6 .1-.1 .2 .2 .2M121.4 91.7h.7M122.1 91.3h-.7v.3l.1 .1M122.1 90.8l-.7 .1v.2l.1 .2M129.9 99.8l.3 1 .3-1M139.8 94l.5-.1 .1-.1-.1-.2-.5-.1v1M144.5 81.4h-.5v.5l.1-.1 .3 .1 .1 .1v.3l-.2 .1-.3-.1M144.8 93.5h.1a.53 .53 0 0 1 .4 .5 .53 .53 0 0 1-.4 .5 .66 .66 0 0 1-.1-1zM152.1 94l.5-.1 .1-.1-.1-.2-.5-.1v1M152.7 81.9l.2-.1h.2l.1 .6M157.1 93.6l.1-.1a.53 .53 0 0 1 .4 .5 .53 .53 0 0 1-.4 .5l-.1-.1-.1-.3zM181.8 92.4h.7"/>
<path d="M182.5 92h-.7v.3l.1 .1M182.5 91.5l-.7 .1v.2l.1 .2M10 110.2h2M107.9 107.6v-.6l.4 .3 .1-.3h.4l.1 .1-.1 .5M111.9 107v.6l-.7-.6-.3 .1 .1 .4M121.1 112.8h.1M121.4 112.8h.7M121.6 113.8l-.1-.4-.1-.1h-.3v.5h1M123.3 100.1l.2-.3v1M123.3 100.8h.5M123.5 113.9l.3-.3v1M123.5 107.1l.3-.3v1"/>
<path d="M123.5 114.6h.5M123.5 107.8h.5M129.8 102.7l-.3 .7h.7M129.9 113.6h.6l-.3 .4 .3 .1v.4l-.2 .1-.4-.1M130.2 115.6l-.3 .7h.7M130.5 106.8h-.5v.5l.1-.1h.3l.1 .2v.3l-.2 .1-.3-.1M135.7 102.7l.3 1 .4-1M136.1 115.6l.3 1 .4-1M157.6 110.9l.3-1 .4 1M157.7 110.6h.5M170.5 109.9v1l-.6-1v1M181.5 113.5h.1"/>
<path d="M181.8 113.5h.7M182 114.5l-.1-.4-.1-.1h-.3v.5h1M285 110.2h2M10 160.2h2M177 166.3h108v32h-108zM190.7 168.5l-.5 1.3h1.2M191.1 169.2v1.2M201.4 175.2a.45 .45 0 0 1 .8 0v1M202.2 175.2l.2-.2 .4 .1 .1 .1v1M207.7 172.3a.45 .45 0 0 1 .8 0v1M207.7 172.1v1.2M208.5 172.3l.3-.2 .4 .1 .1 .1v1"/>
<path d="M232.5 172.3l.3-.2 .4 .1 .1 .1v1M233.1 175.2a.45 .45 0 0 1 .8 0v1M233.1 175v1.2M233.9 175.2l.2-.2 .5 .1v.1v1M234.1 172.3a.45 .45 0 0 1 .8 0v1M234.1 172.1v1.2M234.9 172.3l.3-.2 .4 .1 .1 .1v1M238.1 169.4a.45 .45 0 0 1 .7 0v1M238.8 169.4l.3-.2 .4 .1 .1 .1v1M240.5 169.4a.45 .45 0 0 1 .7 0v1M240.5 169.2v1.2M241.2 169.4l.3-.2 .4 .1 .1 .1v1"/>
<path d="M243.5 178.1a.45 .45 0 0 1 .7 0v1M243.5 177.9v1.2M244.2 178.1l.3-.2 .4 .1 .1 .1v1M245.9 178.1a.45 .45 0 0 1 .7 0v1M245.9 177.9v1.2M246.6 178.1l.3-.2 .4 .1 .1 .1v1M285 160.2h2M60 198.3v2M110 198.3v2M160 198.3v2M177 194.8h108M177 191.8h108"/>
<path d="M177 187.8h108M177 181.8h108M186.5 192.5l-.4 1h1M186.9 193v1M194.9 182.4v1.3l.2 .2M195.5 182.9l.4 1M196.2 182.9l-.5 1.4-.2 .1M197 191.8v3M200.9 186.8h1.1M202.4 185.7l.4-.1 .3 .3v.4l-.2 .3h-.1h-.4M202.4 185.6v1.5M204.1 196.7v.1h-.1l.1-.1v.1"/>
<path d="M204.4 185.7l-.5-.1-.3 .3v.4l.2 .3h.1h.5M204.9 195.4a.36 .36 0 0 1 .6 .2 .77 .77 0 0 1-.4 1.2 1 1 0 0 1-.2-1.4zM205 185.7l.4-.1 .3 .3v.4l-.1 .3h-.2h-.4M205 185.1v1.5M206.2 196.7l.1 .1h-.1h-.1l.1-.1v.1M207.6 195.3a.59 .59 0 0 0-.7 .7v.5l.1 .3h.4l.2-.1 .1-.5-.1-.2-.5-.1-.2 .3M208.2 195.1a1.72 1.72 0 0 1 0 2.3M210 198.3v2M216.2 194h.9M217.7 193.5h1.2M219.5 192.7l.2-.2 .5 .1a.41 .41 0 0 1 .1 .6l-.9 .8h1M221.1 192.6a.36 .36 0 0 1 .6 .2 .77 .77 0 0 1-.4 1.2 1 1 0 0 1-.2-1.4z"/>
<path d="M260 198.3v2M261 191.8v6.5M269.9 195.3l-1.3 1.9M270.3 195.8l.4-.5v1.5M270.3 196.8h.8"/>
<circle cx="119.6" cy="91.4" r="1.35"/>
<circle cx="177.6" cy="91.4" r="1.35"/>
<circle cx="119.6" cy="114.4" r="1.35"/>
<circle cx="177.6" cy="114.4" r="1.35"/>
</g>
<g fill="none" stroke="#000" stroke-width=".14">
<path d="M116.1 79.5v10.9M117.2 79.5l-1.1 .6M180 79.5l1.1 .6M181.1 79.5v10.9M109 87.9h9.6M109.6 87.9v30M109.6 87.9l-.6 1.1M109.6 87.9l.6 1.1M112 91.4h7.1M112.6 91.4v23M112.6 91.4l-.6 1.1M112.6 91.4l.6 1.1"/>
<path d="M116.1 80.1h65M116.1 80.1l1.1 .6M118 97.8h1.9v10.2h-2.5v-9.5zM119.6 82.5v8.4M119.6 83.1h58M119.6 83.1l1.1 .6M120.7 82.5l-1.1 .6M123.1 93.9h7.6v2.5h-7l-.6-.6zM123.1 87.1h7.5v5h-7.5zM123.9 87.8h6M124.2 97.4h6.3v4.3h-7.3v-3.3zM128 92.4l.2-.2 .2 .2v.2h-.4z"/>
<path d="M133.2 94.3l.4-.4h2.9v1.6h-3.3zM133.6 96.4h2.9v1.6h-3.3v-1.2zM134 88.8h2.5v2.5h-3.2v-1.9zM134 92.1h1.7v.8h-1.7zM140.2 85.8h4.6v2h.6v11.8h-5.8v-11.8h.6zM152.5 85.8h4.6v2h.6v11.8h-5.8v-11.8h.6zM162.2 88.6l.2 .3v1a.5 .5 0 0 0 .5 .5h9.5a.5 .5 0 0 0 .5-.5v-1l.3-.3M162.2 88.6v-3.8a.5 .5 0 0 1 .5-.5h10a.5 .5 0 0 1 .5 .5v3.8M162.2 88.6h-.9v11.5h12.7v-11.5h-.8M164.1 93.9h8.5v2h-8.5zM164.6 93.9l-.5 1.4M165.1 93.9l-.7 2"/>
<path d="M165.6 93.9l-.7 2M166.1 93.9l-.7 2M166.6 93.9l-.7 2M167.1 93.9l-.7 2M167.6 93.9l-.7 2M167.7 98.2l-.5 1.9M168.1 93.9l-.7 2M168.2 98.2l-.5 1.9M168.6 93.9l-.7 2M168.7 98.2l-.5 1.9M169.1 93.9l-.7 2M169.2 98.2l-.5 1.9"/>
<path d="M169.6 98.2l-.4 1.9M169.6 93.9l-.7 2M170.1 93.9l-.7 2M170.6 93.9l-.7 2M171.1 93.9l-.7 2M171.6 93.9l-.7 2M172.1 93.9l-.7 2M172.6 93.9l-.7 2M175.3 97.8l1.3-1.2h3.8v12.7h-5.1zM176.5 82.5l1.1 .6M177.6 82.5v8.4M177.6 83.1l-1.1 .6"/>
<path d="M181.1 80.1l-1.1 .6M109 117.9h9.6M109 116.8l.6 1.1M110.2 116.8l-.6 1.1M112 114.4h7.1M112 113.3l.6 1.1M113.2 113.3l-.6 1.1M118.2 114.9v7.3M120.9 114.9v7.3M125.2 111l1-1h2.6v6.7h-3.6zM125.2 103.5l1-1h2.6v6.7h-3.6zM131.8 111.7h2.2l.6 .7v2.8h-2.8z"/>
<path d="M131.8 104.2v3.5h2.8v-2.8l-.6-.7M137.8 107h2v1.3h-2zM139.1 111.4h7v5h-7zM139.2 103.2h-1.7v.8h1.7M139.2 101.6h-1.7v.8h1.7M142.2 108.8v-1.6h.8v1.6M142.2 102.9v-1.6h.8v1.6M145.1 111.4l1 1M145.8 100.6h1.6v.9h-1.6zM145.8 102.2h1.6v.9h-1.6zM145.8 107.2h1.6v.8h-1.6zM147.4 103.8h-1.6v.8h1.6"/>
<path d="M147.6 113.2h-.8v1.6h.8M153.9 103.8h19.4l1 1v10.3h-20.4zM163.5 100.1v1.2h9.7v-1.2M167.1 100.1v-1.9h2.5v1.9M118.2 121.6h2.7M118.2 121.6l1.2 .6M119.4 121.1l-1.2 .5M119.8 121.1l1.1 .5M120.9 121.6l-1.1 .6"/>
<circle cx="144.9" cy="97.9" r=".25"/>
<circle cx="157.2" cy="97.9" r=".25"/>
</g>
<path d="M212.4 188.5h1.4l-1.6 2h1.3M214.3 189.8l.9-.2v-.4l-.6-.1-.3 .3-.1 .8 .1 .2 .2 .1 .5-.1M216.2 189.1l-.2 1.4M216.7 189.1a.59 .59 0 0 0-.6 .4M217.4 189.3a.52 .52 0 0 1 .5-.2 .52 .52 0 0 1 .4 .4l-.1 .6a.55 .55 0 0 1-.5 .4 .55 .55 0 0 1-.5-.4zM219.1 188.2a2.32 2.32 0 0 1-.3 3" fill="none" stroke="#000" stroke-width=".4"/>
<path d="M195.2 179.9l.4 1M195.9 179.9l-.5 1.4-.2 .1" fill="none" stroke="#000" stroke-width=".3"/>
<text font-size="2.8" x="178" y="190.6">Title: ZX-SIZIF-XXS (Zero)</text>
<g font-size="2.5">
<text x="179" y="170.5">Layers: 4</text>
<text x="179" y="173.4">Dimensions: 30x65mm</text>
<text x="212" y="170.5">Min clearance: 0.2mm</text>
<text x="212" y="173.4">Min track: 0.2mm</text>
<text x="179" y="176.3">Thickness: 1.6mm</text>
<text x="212" y="176.3">Min hole: 0.3mm</text>
<text x="212" y="179.2">Min annular ring: 0.15mm</text>
</g>
<g font-size="2.1">
<text x="178" y="184">Sheet: Assembly</text>
<text x="178" y="181">Eugene Lozovoy</text>
<text x="178" y="186.7">File: sizif-xxs.kicad_pcb</text>
<text x="178" y="196.9">KiCad E.D.A. kicad (6.0.6)</text>
<text x="178" y="194.1">Size: A4</text>
<text x="200" y="194.1">Date: 2021-11-20</text>
<text x="263" y="194.1">Rev: A</text>
<text x="263" y="196.9">Id: 1/1</text>
</g>
<g font-size="1.8">
<text x="35" y="11.9">1</text>
<text x="85" y="11.9">2</text>
<text x="135" y="11.9">3</text>
<text x="185" y="11.9">4</text>
<text x="235" y="11.9">5</text>
<text x="285" y="11.9">6</text>
<text x="10.3" y="35.9">A</text>
<text x="285.3" y="35.9">A</text>
<text x="10.3" y="85.9">B</text>
<text x="285.3" y="85.9">B</text>
<text x="10.3" y="135.9">C</text>
<text x="285.3" y="135.9">C</text>
<text x="10.3" y="185.9">D</text>
<text x="285.3" y="185.9">D</text>
<text x="35" y="199.9">1</text>
<text x="85" y="199.9">2</text>
<text x="135" y="199.9">3</text>
<text x="185" y="199.9">4</text>
<text x="235" y="199.9">5</text>
<text x="285" y="199.9">6</text>
</g>
<g font-size="1.4">
<text x="144.6" y="79.5">65.0000 mm</text>
<text x="144.6" y="82.5">58.0000 mm</text>
<text x="121.9" y="86.6">USB_B_Micro</text>
<text x="126.1" y="90.1">J2</text>
<text x="126.1" y="95.6">J1</text>
<text x="136.7" y="90.6">LED</text>
<text x="136.8" y="92.9">1k</text>
<text x="136.9" y="95.2">10u</text>
<text x="140.3" y="94.5">PJ-320</text>
<text x="141.8" y="92.9">J3</text>
<text x="152.6" y="94.5">PJ-320</text>
<text x="154.1" y="92.9">J4</text>
<text x="164.6" y="93.6">DM3D-SF</text>
<text x="166.9" y="91.9">J7</text>
<text x="123.8" y="100.8">100u/10V</text>
<text x="126" y="99.3">C2</text>
<text x="136.9" y="97.7">10u</text>
<text x="147.8" y="101.5">10k</text>
<text x="109" y="106.9" transform="rotate(-90 109 106.9)">30.0000 mm</text>
<text x="112" y="106.9" transform="rotate(-90 112 106.9)">23.0000 mm</text>
<text x="117.9" y="103.4">J5</text>
<text x="124.3" y="107.9">1117-1.5</text>
<text x="126.1" y="106.4">U2</text>
<text x="130.1" y="103.7">47u/6.3V</text>
<text x="139.5" y="104.1">1u 1u</text>
<text x="139.5" y="102.5">1u</text>
<text x="147.8" y="104.7">1u</text>
<text x="147.8" y="103.1">10k</text>
<text x="177.1" y="103.4">J6</text>
<text x="122.1" y="112.2" transform="rotate(-90 122.1 112.2)">Pin header 1x4 Pitch=2.54mm</text>
<text x="126.3" y="113">U1</text>
<text x="134.5" y="109.7">TP1</text>
<text x="134.5" y="111.7">TP2</text>
<text x="137.6" y="109.8">10u</text>
<text x="141.7" y="113.5">X1</text>
<text x="141.8" y="110.1">1u</text>
<text x="145.8" y="109.6">1u</text>
<text x="158.5" y="110.9">AS6C4008-55SIN</text>
<text x="163.2" y="109.2">U6</text>
<text x="182.5" y="112.9" transform="rotate(-90 182.5 112.9)">Pin header 2x5 Pitch=2.54mm</text>
<text x="124.3" y="114.7">1117-3.3</text>
<text x="130.5" y="116.6">47u/6.3V</text>
<text x="140.2" y="115.5">28 MHz</text>
<text x="148" y="114.5">1u</text>
<text x="117.2" y="124">2.7 mm</text>
</g>
<g font-size="1.2">
<text x="132.5" y="106.3">C3</text>
<text x="132.1" y="113.8">C27</text>
</g>
<g font-size="1.1">
<text x="133.8" y="95.1">C22</text>
<text x="134.2" y="90.4">D1</text>
<text x="133.8" y="97.6">C20</text>
</g>
<g font-size=".7">
<text x="125.2" y="88">PCB Edge</text>
<text x="138.2" y="107.9">C16</text>
</g>
<g font-size=".6">
<text x="134.5" y="92.7">R4</text>
<text x="146.2" y="101.2">R2</text>
<text x="137.8" y="102.2">C14</text>
<text x="138" y="103.8">C6</text>
<text x="142.8" y="102.5" transform="rotate(-90 142.8 102.5)">C4</text>
<text x="146.1" y="104.4">C11</text>
<text x="146.1" y="107.8">C15</text>
<text x="146.2" y="102.8">R3</text>
<text x="142.8" y="108.6" transform="rotate(-90 142.8 108.6)">C10</text>
<text x="147.4" y="114.5" transform="rotate(-90 147.4 114.5)">C13</text>
</g>
</svg>
